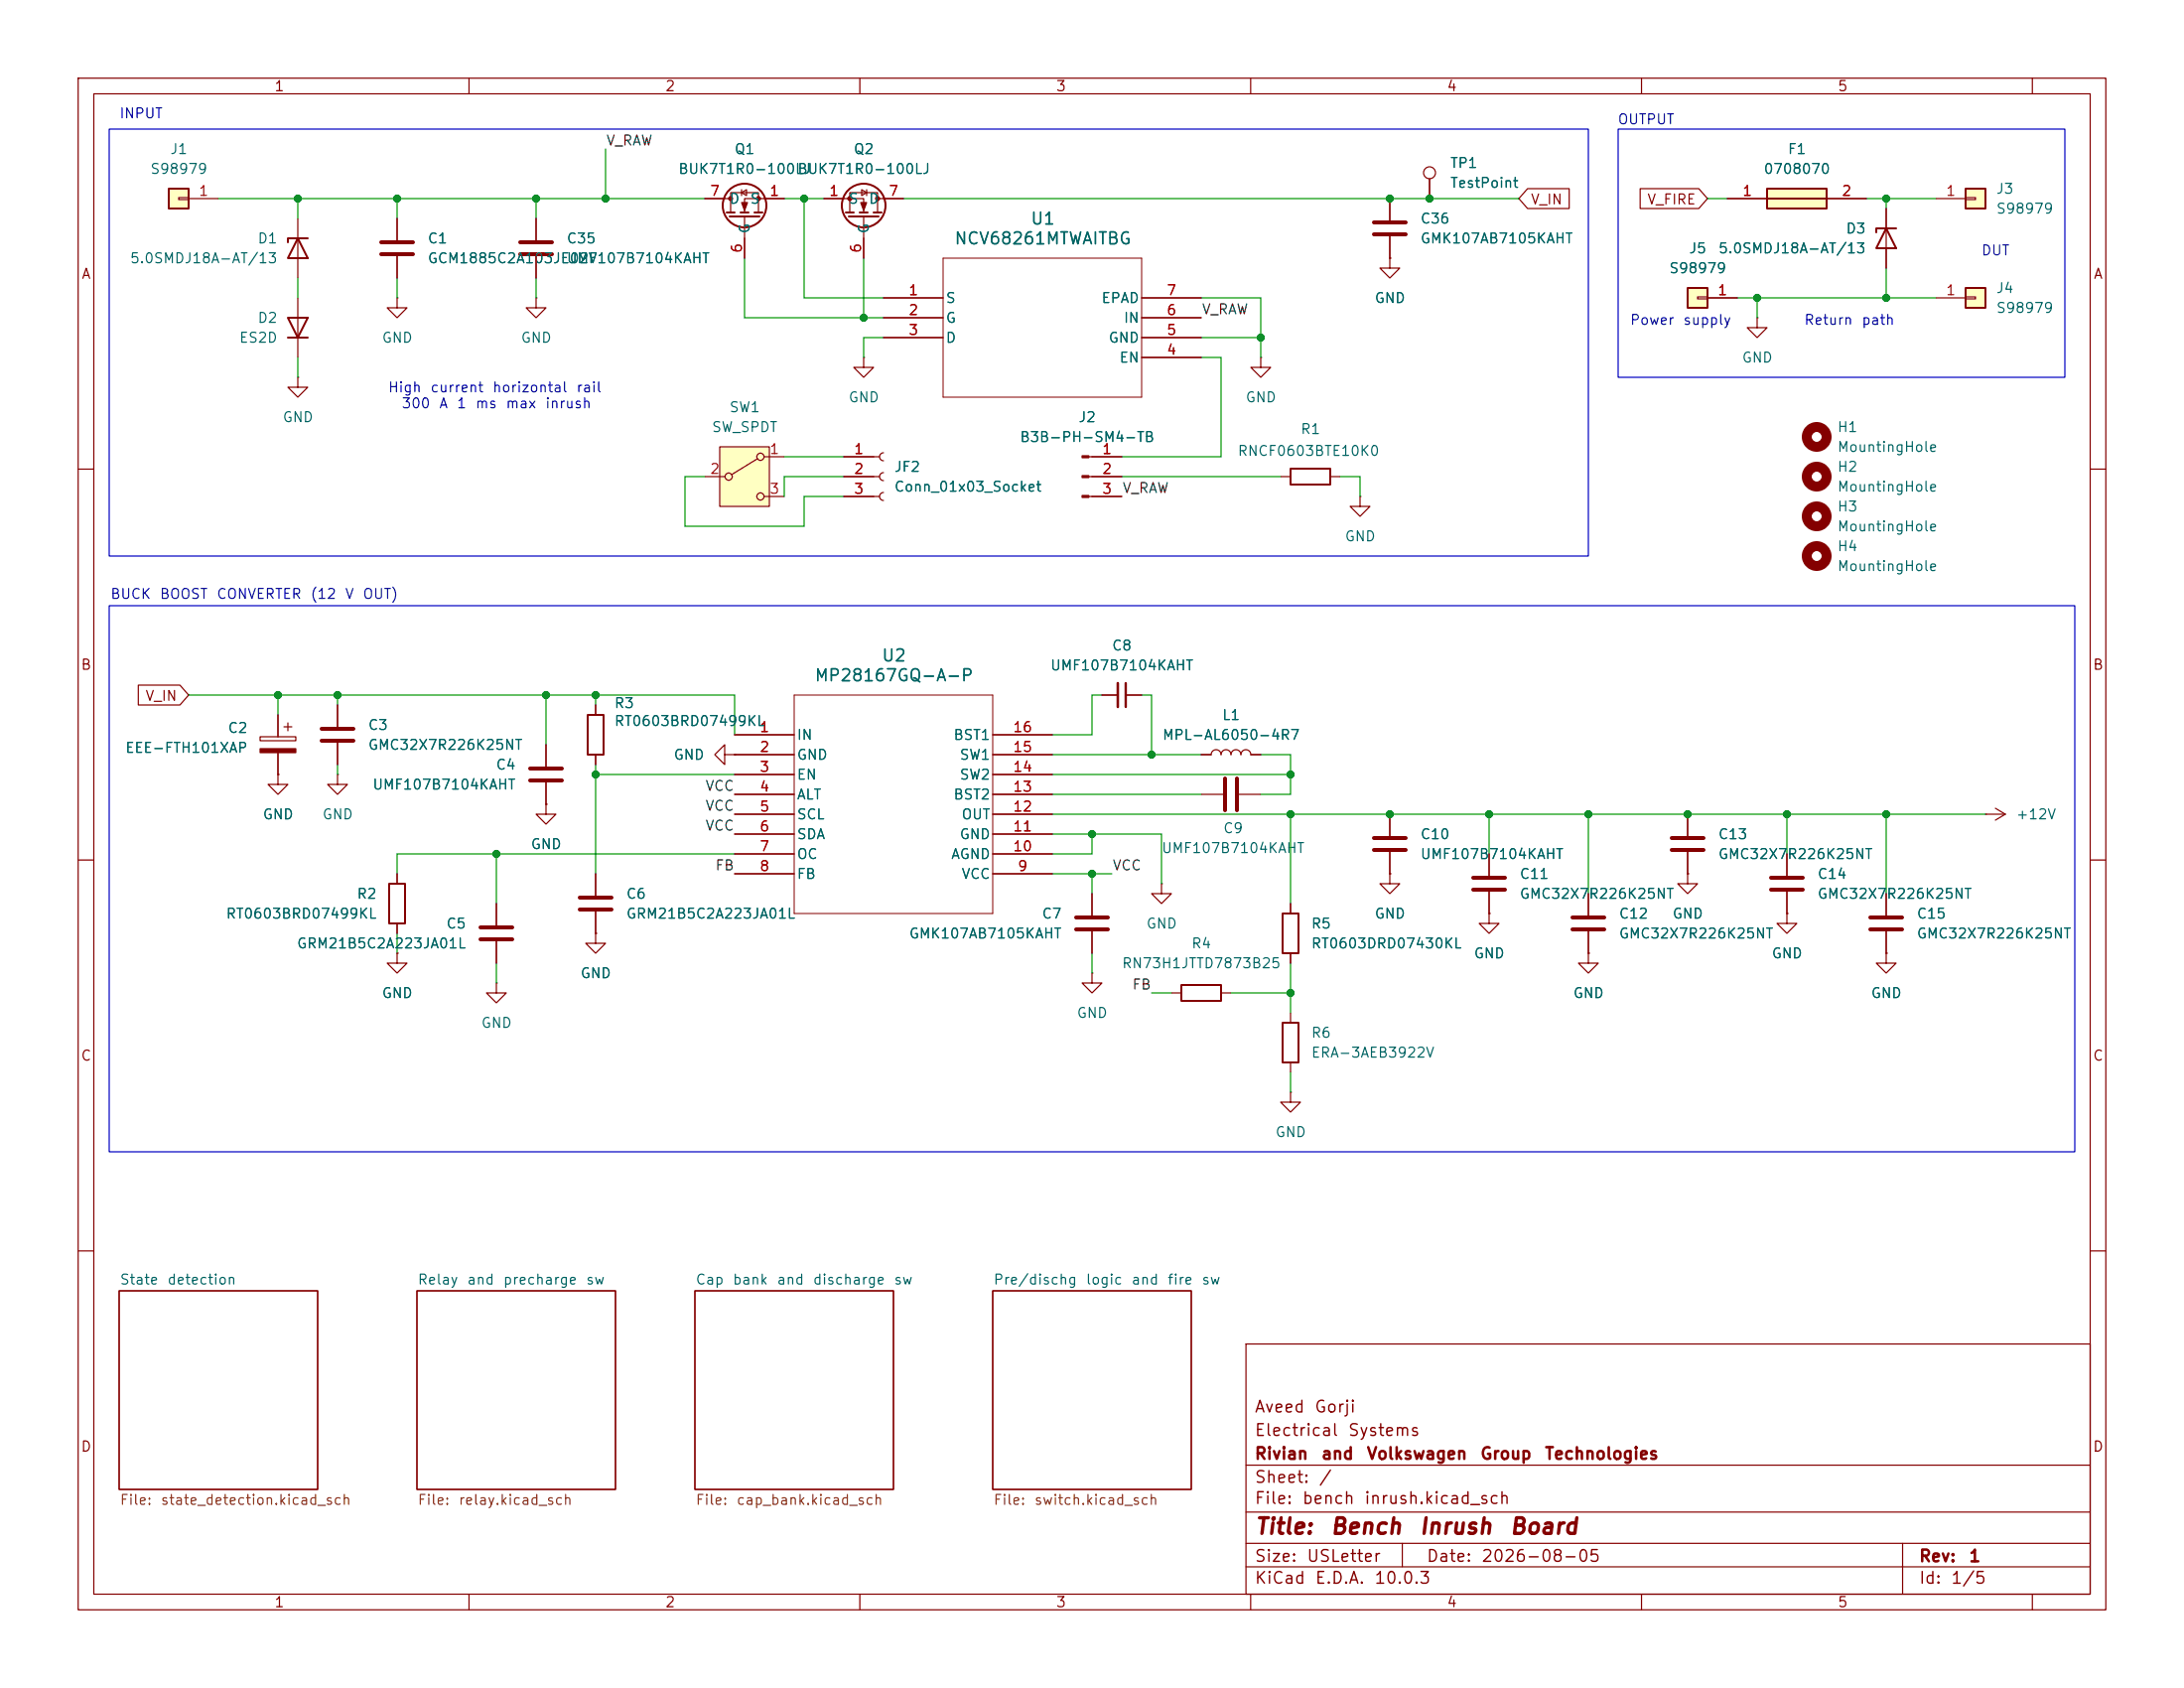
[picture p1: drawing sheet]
<svg xmlns="http://www.w3.org/2000/svg" width="279mm" height="216mm" viewBox="0 0 279 216" stroke-linecap="round" stroke-linejoin="round" font-family="sans-serif">
<g fill="none" stroke="#840000" stroke-width=".15">
<path d="M10 10h259.4v195.9h-259.4zM12 12h255.4v191.9h-255.4zM60 10v2M110 10v2M160 10v2M210 10v2M260 10v2M50.8 27.9v2.8M50.8 32.8v2.8M10 60h2M267.4 60h2M43.2 99.1v1.2h1.2l-1.2 1.3-1.3-1.3h1.3"/>
<path d="M43.2 99.1h.1M43.2 90.2v2.8M43.2 95v2.8M69.8 95.3v2.7M10 110h2M63.5 115.6v2.8M69.8 100.1v2.8M148.6 113v1.3h1.3l-1.3 1.3-1.3-1.3h1.3M148.6 113h.1M267.4 110h2M63.5 120.4v2.8M10 160h2"/>
<path d="M15.2 165.1h25.4v25.4h-25.4zM53.3 165.1h25.4v25.4h-25.4zM88.9 165.1h25.4v25.4h-25.4zM127 165.1h25.4v25.4h-25.4zM159.4 171.9h108v32h-108zM267.4 160h2M159.4 197.4h108M159.4 193.4h108M159.4 187.4h108M179.4 197.4v3M243.4 197.4v6.5M60 203.9v2"/>
<path d="M110 203.9v2M159.4 200.4h108M160 203.9v2M210 203.9v2M260 203.9v2"/>
</g>
<path d="M48.8 31h4M48.8 32.5h4M41.1 93.2h4.1M41.1 94.7h4.1M67.8 98.3h4.1M67.8 99.8h4.1M61.5 118.6h4M61.5 120.1h4" fill="none" stroke="#840000" stroke-width=".51"/>
<path d="M21.6 24.1h2.5v2.6h-2.5z" fill="#ffffc2"/>
<g fill="none" stroke="#840000" stroke-width=".25">
<path d="M21.6 24.1h2.5v2.6h-2.5zM38.1 30.5l1.3 2.5h-2.6zM39.4 30.5h-2.6v.5M108.2 27.2h1M108.6 27.7h3.8M110 27.2h1M111.8 27.2h1M36.8 40.6h2.6l-1.3 2.6zM36.8 43.2h2.6M165.1 59.9h5.1v2.1h-5.1zM49.8 113h2v5.1h-2zM151.1 126h5.1v2h-5.1z"/>
<circle cx="110.5" cy="26.3" r="2.79"/>
</g>
<g fill="none" stroke="#840000" stroke-width=".15">
<path d="M22.9 25.3h1.2v.2h-1.2zM24.1 25.4h3.8M38.1 27.9v7.7M38.1 38.1v7.6M50.8 38.1v1.3h1.3l-1.3 1.2-1.3-1.2h1.3M50.8 38.1h.1M68.6 38.1v1.3h1.2l-1.2 1.2-1.3-1.2h1.3M68.6 38.1h.1M68.6 27.9v2.8M68.6 32.8v2.8M105.4 25.4h5.1v1.8M108.7 27.2v-2.6h3.6v2.6"/>
<path d="M110.2 24.3l.7 .3-.7 .4zM110.5 27.7v5.3M110.9 24.3v.7M112.3 25.4h3.3M113 38.1h7.6M146 38.1h7.7M177.8 33v1.3h1.3l-1.3 1.3-1.3-1.3h1.3M177.8 33h.1M177.8 25.4v2.8M177.8 30.2v2.8M182.9 22.9v2.5M38.1 48.3v1.2h1.3l-1.3 1.3-1.3-1.3h1.3"/>
<path d="M38.1 48.3h.1M107.9 58.4h4.6M110.5 45.7v1.3h1.3l-1.3 1.3-1.3-1.3h1.3M110.5 45.7h.1M113 57.9a.51 .51 0 0 0-.5 .5 .51 .51 0 0 0 .5 .5M113 40.6h7.6M113 43.2h7.6M139.3 58.4h4.2M146 40.6h7.7M146 43.2h7.7M146 45.7h7.7M161.3 45.7v1.3h1.3l-1.3 1.3-1.3-1.3h1.3"/>
<path d="M161.3 45.7h.1M224.8 40.6v1.3h1.3l-1.3 1.3-1.3-1.3h1.3M224.8 40.6h.1M107.9 61h4.6M107.9 63.5h4.6M113 60.5a.51 .51 0 0 0-.5 .5 .51 .51 0 0 0 .5 .5M113 63a.51 .51 0 0 0-.5 .5 .51 .51 0 0 0 .5 .5M139.3 61h4.2M139.3 63.5h4.2M163.8 61h1.3M170.2 61h1.2M174 63.5v1.3h1.3l-1.3 1.2-1.3-1.2h1.3"/>
<path d="M174 63.5h.1M33.3 94.2h4.5v.5h-4.5zM35.6 99.1v1.2h1.2l-1.2 1.3-1.3-1.3h1.3M35.6 99.1h.1M35.6 91.4v2.8M35.6 96.3v2.8M36.3 93h1M36.8 92.5v1M94 94h7.6M94 96.5h7.6M94 99.1h7.6M127 94h7.6"/>
<path d="M127 96.5h7.6M127 99.1h7.6M141 88.9h2M144 88.9h2M153.7 96.5h1.2a.64 .64 0 0 1 .7-.6 .64 .64 0 0 1 .6 .6 .64 .64 0 0 1 .6-.6 .64 .64 0 0 1 .7 .6 .64 .64 0 0 1 .6-.6 .64 .64 0 0 1 .6 .6 .64 .64 0 0 1 .7-.6 .64 .64 0 0 1 .6 .6h1.3M50.8 111.8v1.2M50.8 118.1v1.3M69.8 102.9v1.2h1.3l-1.3 1.3-1.2-1.3h1.2M69.8 102.9h.1M76.2 119.4v1.3h1.3l-1.3 1.2-1.3-1.2h1.3M76.2 119.4h.1M94 101.6h7.6"/>
<path d="M94 104.1h7.6M94 106.7h7.6M94 109.2h7.6M94 111.8h7.6M127 101.6h7.6M127 104.1h7.6M127 106.7h7.6M127 109.2h7.6M127 111.8h7.6M139.7 114.3v2.8M139.7 119.1v2.8M153.7 101.6h2.8"/>
<path d="M158.5 101.6h2.8M177.8 104.1v2.8M177.8 109v2.8M190.5 116.8v1.3h1.3l-1.3 1.3-1.3-1.3h1.3M190.5 116.8h.1M190.5 109.2v2.8M190.5 114v2.8M215.9 111.8v1.2h1.3l-1.3 1.3-1.3-1.3h1.3M215.9 111.8h.1M228.6 116.8v1.3h1.3l-1.3 1.3-1.3-1.3h1.3M228.6 116.8h.1M228.6 109.2v2.8"/>
<path d="M228.6 114v2.8M241.3 114.3v2.8M241.3 119.1v2.8M50.8 121.9v1.3h1.3l-1.3 1.3-1.3-1.3h1.3M50.8 121.9h.1M63.5 125.7v1.3h1.3l-1.3 1.3-1.3-1.3h1.3M63.5 125.7h.1M139.7 124.5v1.2h1.3l-1.3 1.3-1.3-1.3h1.3M139.7 124.5h.1M149.9 127h1.2M156.2 127h1.3M241.3 121.9v1.3h1.3l-1.3 1.3-1.3-1.3h1.3"/>
<path d="M241.3 121.9h.1"/>
<circle cx="182.9" cy="22.1" r=".76"/>
</g>
<path d="M120.6 33h25.4v17.8h-25.4zM101.6 88.9h25.4v27.9h-25.4z" fill="none" stroke="#840000" stroke-width=".13"/>
<g fill="#840000" stroke="#840000" stroke-width=".15">
<path d="M33.3 95.8h4.5v.5h-4.5z"/>
<path d="M138.4 58.3h.9v.2h-.9z"/>
<path d="M138.4 60.8h.9v.3h-.9z"/>
<path d="M138.4 63.4h.9v.2h-.9z"/>
<path d="M110.1 25.9h.8l-.4 1z"/>
<circle cx="112.3" cy="25.4" r=".25"/>
<circle cx="108.7" cy="25.4" r=".25"/>
</g>
<g fill="none" stroke="#840000" stroke-width=".51">
<path d="M66.5 31h4.1M66.5 32.5h4.1M175.8 28.4h4M175.8 30h4M156.7 99.6v4M158.2 99.6v4M137.7 117.3h4M137.7 118.9h4M175.8 107.2h4M175.8 108.7h4M188.5 112.3h4M188.5 113.8h4"/>
<path d="M226.6 112.3h4M226.6 113.8h4M239.3 117.3h4M239.3 118.9h4"/>
</g>
<path d="M144 87.4v3" fill="none" stroke="#840000" stroke-width=".3"/>
<path d="M143 87.4v3" fill="none" stroke="#840000" stroke-width=".33"/>
<circle cx="232.4" cy="55.9" r="1.27" fill="none" stroke="#840000" stroke-width="1.3"/>
<path d="M215.9 36.8h2.5v2.6h-2.5z" fill="#ffffc2"/>
<path d="M215.9 36.8h2.5v2.6h-2.5z" fill="none" stroke="#840000" stroke-width=".25"/>
<path d="M217.2 38h1.2v.2h-1.2zM218.4 38.1h3.8M215.9 104.1v2.8M215.9 109v2.8M254 104.1h.1M254 104.1h2.5M255.3 103.4l1.2 .7M256.5 104.1l-1.2 .8" fill="none" stroke="#840000" stroke-width=".15"/>
<g fill="none" stroke="#840000" stroke-width="1.3">
<circle cx="232.4" cy="61" r="1.27"/>
<circle cx="232.4" cy="66" r="1.27"/>
<circle cx="232.4" cy="71.1" r="1.27"/>
</g>
<path d="M213.9 107.2h4M213.9 108.7h4" fill="none" stroke="#840000" stroke-width=".51"/>
<path d="M251.5 36.8h2.5v2.6h-2.5z" fill="#ffffc2"/>
<path d="M241.3 29.2l1.3 2.6h-2.6zM242.6 29.2h-2.6v.5M251.5 36.8h2.5v2.6h-2.5z" fill="none" stroke="#840000" stroke-width=".25"/>
<path d="M241.3 26.7v7.6M247.6 38.1h3.9M251.5 38h1.2v.2h-1.2z" fill="none" stroke="#840000" stroke-width=".15"/>
<path d="M251.5 24.1h2.5v2.6h-2.5z" fill="#ffffc2"/>
<path d="M251.5 24.1h2.5v2.6h-2.5z" fill="none" stroke="#840000" stroke-width=".25"/>
<path d="M247.6 25.4h3.9M251.5 25.3h1.2v.2h-1.2z" fill="none" stroke="#840000" stroke-width=".15"/>
<path d="M226.1 24.1h7.6v2.6h-7.6z" fill="#ffffc2"/>
<path d="M226.1 24.1h7.6v2.6h-7.6zM226.1 25.4h7.6" fill="none" stroke="#840000" stroke-width=".25"/>
<path d="M221 25.4h5.1M233.7 25.4h5.1" fill="none" stroke="#840000" stroke-width=".15"/>
<path d="M92.1 57.2h6.3v7.6h-6.3z" fill="#ffffc2"/>
<g fill="none" stroke="#840000" stroke-width=".15">
<path d="M50.8 27.9v2.8M50.8 32.8v2.8M68.6 27.9v2.8M68.6 32.8v2.8M90.2 25.4h3.3M93.5 27.2v-2.6h3.5v2.6M94.9 24.6l.6-.3v.7zM94.9 24.3v.7M95.2 27.7v5.3M100.3 25.4h-5.1v1.8M105.4 25.4h2.5M110.5 30.5v2.5"/>
<path d="M113 25.4h2.6M113 38.1h7.6M146 38.1h7.7M177.8 33h.1M177.8 25.4v2.8M177.8 30.2v2.8M182.9 22.9v2.5M195.4 24.1h5.3v2.6h-5.3l-1.1-1.3zM209.8 24.1h7.5l1.1 1.3-1.1 1.3h-7.5zM218.4 38.1h3.8M221 25.4h5.1M233.7 25.4h5.1"/>
<path d="M241.3 26.7v2.5M241.3 31.8v2.5M92.1 57.2h6.3v7.6h-6.3zM96.9 58.7l-3.3 2M97.8 58.4h2.5M107.9 58.4h3.9M113 40.6h7.6M113 43.2h7.6M139.7 58.4h3.8M146 40.6h7.7M146 43.2h7.7M146 45.7h7.7"/>
<path d="M90.2 61h2.5M97.8 63.5h2.5M107.9 61h3.9M107.9 63.5h3.9M139.7 61h3.8M139.7 63.5h3.8M17.7 87.6h5.3l1.1 1.3-1.1 1.3h-5.3zM35.6 99.1h.1M35.6 91.4v2.8M35.6 96.3v2.8M43.2 90.2v2.8M43.2 95v2.8"/>
<path d="M69.8 95.3v2.7M76.2 90.2v1.2M76.2 96.5v1.3M92.7 96.5v-1.2l-1.3 1.2 1.3 1.3v-1.3h1.3M94 96.5h.1M94 94h7.6M94 96.5h7.6M94 99.1h7.6M127 94h7.6M127 96.5h7.6M127 99.1h7.6M141 88.9h2"/>
<path d="M144 88.9h2M153.7 96.5h1.2M160 96.5h1.3M50.8 111.8v1.2M50.8 118.1v1.3M63.5 115.6v2.8M69.8 102.9h.1M69.8 100.1v2.8M76.2 119.4h.1M76.2 111.8v2.8M76.2 116.6v2.8M94 101.6h7.6"/>
<path d="M94 104.1h7.6M94 106.7h7.6M94 109.2h7.6M94 111.8h7.6M127 101.6h7.6M127 104.1h7.6M127 106.7h7.6M127 109.2h7.6M127 111.8h7.6M139.7 114.3v2.8M139.7 119.1v2.8M165.1 115.6v1.2"/>
<path d="M177.8 111.8v1.2h1.3l-1.3 1.3-1.3-1.3h1.3M177.8 111.8h.1M177.8 104.1v2.8M177.8 109v2.8M190.5 116.8h.1M190.5 109.2v2.8M190.5 114v2.8M203.2 114.3v2.8M203.2 119.1v2.8M215.9 111.8h.1M215.9 104.1v2.8M215.9 109v2.8"/>
<path d="M228.6 116.8h.1M228.6 109.2v2.8M228.6 114v2.8M241.3 114.3v2.8M241.3 119.1v2.8M50.8 121.9h.1M63.5 120.4v2.8M165.1 139.7v1.3h1.3l-1.3 1.2-1.3-1.2h1.3M165.1 139.7h.1M165.1 121.9v1.3M165.1 129.5v1.3M165.1 135.9v1.3"/>
<path d="M203.2 121.9v1.3h1.3l-1.3 1.3-1.3-1.3h1.3M203.2 121.9h.1M241.3 121.9h.1"/>
<circle cx="97.3" cy="58.4" r=".46"/>
<circle cx="93.2" cy="61" r=".46"/>
<circle cx="97.3" cy="63.5" r=".46"/>
</g>
<g fill="none" stroke="#840000" stroke-width=".25">
<path d="M93 27.2h1M93.3 27.7h3.9M94.7 27.2h1.1M96.5 27.2h1M75.2 91.4h2v5.1h-2zM164.1 116.8h2v5.1h-2zM164.1 130.8h2v5.1h-2z"/>
<circle cx="95.2" cy="26.3" r="2.79"/>
</g>
<g fill="#840000" stroke="#840000" stroke-width=".15">
<path d="M94.9 25.9h.7l-.4 1z"/>
<circle cx="93.5" cy="25.4" r=".25"/>
<circle cx="97" cy="25.4" r=".25"/>
</g>
<path d="M74.2 114.8h4M74.2 116.3h4M201.2 117.3h4M201.2 118.9h4" fill="none" stroke="#840000" stroke-width=".51"/>
<g fill="none" stroke="#009600" stroke-width=".15">
<path d="M77.5 19.1v6.3M27.9 25.4h62.3M38.1 25.4v2.5M38.1 35.6v2.5M50.8 25.4v2.5M50.8 35.6v2.5M68.6 25.4v2.5M68.6 35.6v2.5M95.2 33v7.6h17.8M100.3 25.4h5.1M102.9 25.4v12.7h10.1M110.5 33v7.6"/>
<path d="M115.6 25.4h78.7M153.7 38.1h7.6v7.6M218.4 25.4h2.6M222.2 38.1h25.4M224.8 38.1v2.5M238.8 25.4h8.8M241.3 25.4v1.3M241.3 34.3v3.8M38.1 45.7v2.6M100.3 58.4h7.6M113 43.2h-2.5v2.5M153.7 43.2h7.6"/>
<path d="M153.7 45.7h2.5v12.7h-12.7M90.2 61h-2.6v6.3h15.3v-3.8h5M107.9 61h-7.6v2.5M143.5 61h20.3M171.4 61h2.6v2.5M24.1 88.9h69.9v5.1M35.6 88.9v2.5M43.2 88.9v1.3M43.2 97.8v1.3M69.8 88.9v6.4M76.2 88.9v1.3M76.2 97.8v14"/>
<path d="M76.2 99.1h17.8M134.6 99.1h30.5M134.6 96.5h19.1M141 88.9h-1.3v5.1h-5.1M146 88.9h1.3v7.6M161.3 96.5h3.8v5.1h-3.8M50.8 119.4v2.5M63.5 109.2v6.4M94 109.2h-43.2v2.6M134.6 101.6h19.1M134.6 111.8h7.6M134.6 106.7h14v6.3"/>
<path d="M134.6 104.1h119.4M139.7 106.7v2.5h-5.1M139.7 111.8v2.5M165.1 104.1v11.5M190.5 104.1v5.1M203.2 104.1v10.2M228.6 104.1v5.1M241.3 104.1v10.2M63.5 123.2v2.5M139.7 121.9v2.6M147.3 127h2.6M157.5 127h7.6"/>
<path d="M165.1 123.2v6.3M165.1 137.2v2.5"/>
</g>
<path d="M14 16.5h189.2v54.6h-189.2zM207 16.5h57.2v31.8h-57.2zM14 77.5h251.4v69.8h-251.4z" fill="none" stroke="#0000c2" stroke-width=".15"/>
<g fill="#009600" stroke="#009600" stroke-width=".13">
<circle cx="110.5" cy="40.6" r=".46"/>
<circle cx="102.9" cy="25.4" r=".46"/>
<circle cx="182.9" cy="25.4" r=".46"/>
<circle cx="139.7" cy="106.7" r=".46"/>
<circle cx="177.8" cy="104.1" r=".46"/>
<circle cx="165.1" cy="104.1" r=".46"/>
<circle cx="147.3" cy="96.5" r=".46"/>
<circle cx="241.3" cy="25.4" r=".46"/>
<circle cx="241.3" cy="38.1" r=".46"/>
<circle cx="224.8" cy="38.1" r=".46"/>
<circle cx="190.5" cy="104.1" r=".46"/>
<circle cx="203.2" cy="104.1" r=".46"/>
<circle cx="215.9" cy="104.1" r=".46"/>
<circle cx="165.1" cy="99.1" r=".46"/>
<circle cx="69.8" cy="88.9" r=".46"/>
<circle cx="43.2" cy="88.9" r=".46"/>
<circle cx="63.5" cy="109.2" r=".46"/>
<circle cx="165.1" cy="127" r=".46"/>
<circle cx="139.7" cy="111.8" r=".46"/>
<circle cx="38.1" cy="25.4" r=".46"/>
<circle cx="77.5" cy="25.4" r=".46"/>
<circle cx="68.6" cy="25.4" r=".46"/>
<circle cx="50.8" cy="25.4" r=".46"/>
<circle cx="161.3" cy="43.2" r=".46"/>
<circle cx="177.8" cy="25.4" r=".46"/>
<circle cx="76.2" cy="99.1" r=".46"/>
<circle cx="76.2" cy="88.9" r=".46"/>
<circle cx="35.6" cy="88.9" r=".46"/>
<circle cx="241.3" cy="104.1" r=".46"/>
<circle cx="228.6" cy="104.1" r=".46"/>
</g>
<g font-size="2" fill="#840000">
<text x="160.4" y="196.7">Title:</text>
<text x="170.1" y="196.7">Bench</text>
<text x="181.4" y="196.7">Inrush</text>
<text x="193" y="196.7">Board</text>
</g>
<g font-size="1.5" fill="#006464">
<text x="131.7" y="29.1">U1</text>
<text x="122" y="31.6">NCV68261MTWAITBG</text>
<text x="104.1" y="87.5">MP28167GQ-A-P</text>
<text x="112.7" y="85">U2</text>
</g>
<g font-size="1.5" fill="#840000">
<text x="160.4" y="184">Electrical</text>
<text x="160.4" y="181">Aveed</text>
<text x="168.1" y="181">Gorji</text>
<text x="172.3" y="184">Systems</text>
<text x="160.4" y="190">Sheet:</text>
<text x="160.4" y="187">Rivian</text>
<text x="168.6" y="190">/</text>
<text x="168.9" y="187">and</text>
<text x="174.7" y="187">Volkswagen</text>
<text x="189.3" y="187">Group</text>
<text x="197.5" y="187">Technologies</text>
<text x="160.4" y="192.7">File:</text>
<text x="166.5" y="192.7">bench</text>
<text x="174.4" y="192.7">inrush.kicad_sch</text>
<text x="160.4" y="202.9">KiCad</text>
<text x="160.4" y="200.1">Size:</text>
<text x="167.1" y="200.1">USLetter</text>
<text x="168.1" y="202.9">E.D.A.</text>
<text x="175.7" y="202.9">10.0.3</text>
<text x="182.4" y="200.1">Date:</text>
<text x="189.4" y="200.1">2026-08-05</text>
<text x="245.4" y="200.1">Rev:</text>
<text x="245.4" y="202.9">Id:</text>
<text x="249.5" y="202.9">1/5</text>
<text x="251.8" y="200.1">1</text>
</g>
<g font-size="1.3" fill="#840000">
<text x="35" y="12">1</text>
<text x="85" y="12">2</text>
<text x="135" y="12">3</text>
<text x="185" y="12">4</text>
<text x="235" y="12">5</text>
<text x="195.7" y="26.5">V_IN</text>
<text x="210.6" y="26.5">V_FIRE</text>
<text x="10.3" y="36">A</text>
<text x="267.7" y="36">A</text>
<text x="10.3" y="86">B</text>
<text x="18.5" y="90">V_IN</text>
<text x="267.7" y="86">B</text>
<text x="10.3" y="136">C</text>
<text x="267.7" y="136">C</text>
<text x="10.3" y="186">D</text>
<text x="267.7" y="186">D</text>
<text x="35" y="205.9">1</text>
<text x="85" y="205.9">2</text>
<text x="135" y="205.9">3</text>
<text x="185" y="205.9">4</text>
<text x="235" y="205.9">5</text>
</g>
<g font-size="1.3" fill="#0000c2">
<text x="15.2" y="15.5">INPUT</text>
<text x="206.9" y="16.2">OUTPUT</text>
<text x="253.4" y="33">DUT</text>
<text x="208.4" y="41.9">Power</text>
<text x="215.2" y="41.9">supply</text>
<text x="230.7" y="41.9">Return</text>
<text x="238.1" y="41.9">path</text>
<text x="49.6" y="50.5">High</text>
<text x="51.3" y="52.5">300</text>
<text x="55" y="50.5">current</text>
<text x="56.1" y="52.5">A</text>
<text x="58.3" y="52.5">1</text>
<text x="60.7" y="52.5">ms</text>
<text x="62.9" y="50.5">horizontal</text>
<text x="64.6" y="52.5">max</text>
<text x="69.7" y="52.5">inrush</text>
<text x="73.6" y="50.5">rail</text>
<text x="14" y="76.9">BUCK</text>
<text x="20.3" y="76.9">BOOST</text>
<text x="27.6" y="76.9">CONVERTER</text>
<text x="39.6" y="76.9">(12</text>
<text x="44.1" y="76.9">V</text>
<text x="46.3" y="76.9">OUT)</text>
</g>
<g font-size="1.3" fill="#006464">
<text x="19.1" y="22.6">S98979</text>
<text x="21.7" y="20">J1</text>
<text x="86.7" y="22.6">BUK7T1R0-100LJ</text>
<text x="93.9" y="20">Q1</text>
<text x="101.9" y="22.6">BUK7T1R0-100LJ</text>
<text x="109.1" y="20">Q2</text>
<text x="185.4" y="21.8">TP1</text>
<text x="225.5" y="22.6">0708070</text>
<text x="228.6" y="20">F1</text>
<text x="93.2" y="26.4">D</text>
<text x="95.9" y="26.4">S</text>
<text x="96.2" y="30" transform="rotate(-90 96.2 30)">G</text>
<text x="108.5" y="26.4">S</text>
<text x="111" y="26.4">D</text>
<text x="111.5" y="30" transform="rotate(-90 111.5 30)">G</text>
<text x="181.6" y="28.9">C36</text>
<text x="185.4" y="24.3">TestPoint</text>
<text x="255.3" y="25.1">J3</text>
<text x="255.3" y="27.6">S98979</text>
<text x="16.5" y="34">5.0SMDJ18A-AT/13</text>
<text x="32.9" y="31.5">D1</text>
<text x="54.6" y="31.5">C1</text>
<text x="54.6" y="34">GCM1885C2A103JE02V</text>
<text x="72.4" y="34">UMF107B7104KAHT</text>
<text x="72.4" y="31.5">C35</text>
<text x="181.6" y="31.5">GMK107AB7105KAHT</text>
<text x="213.4" y="35.3">S98979</text>
<text x="216" y="32.7">J5</text>
<text x="219.7" y="32.7">5.0SMDJ18A-AT/13</text>
<text x="236.1" y="30.2">D3</text>
<text x="32.9" y="41.6">D2</text>
<text x="120.9" y="39.1">S</text>
<text x="120.9" y="41.6">G</text>
<text x="140.8" y="39.1">EPAD</text>
<text x="143.7" y="41.6">IN</text>
<text x="175.8" y="39.1">GND</text>
<text x="255.3" y="37.8">J4</text>
<text x="255.3" y="40.3">S98979</text>
<text x="30.5" y="44.2">ES2D</text>
<text x="48.8" y="44.2">GND</text>
<text x="66.5" y="44.2">GND</text>
<text x="120.9" y="44.2">D</text>
<text x="141.7" y="44.2">GND</text>
<text x="143.1" y="46.7">EN</text>
<text x="222.8" y="46.7">GND</text>
<text x="93.2" y="53">SW1</text>
<text x="108.5" y="51.8">GND</text>
<text x="159.3" y="51.8">GND</text>
<text x="36.1" y="54.3">GND</text>
<text x="91" y="55.6">SW_SPDT</text>
<text x="130.4" y="56.9">B3B-PH-SM4-TB</text>
<text x="137.9" y="54.3">J2</text>
<text x="158.2" y="58.6">RNCF0603BTE10K0</text>
<text x="166.3" y="55.8">R1</text>
<text x="235" y="55.6">H1</text>
<text x="235" y="58.1">MountingHole</text>
<text x="114.3" y="60.7">JF2</text>
<text x="114.3" y="63.2">Conn_01x03_Socket</text>
<text x="235" y="60.7">H2</text>
<text x="235" y="63.2">MountingHole</text>
<text x="235" y="65.7">H3</text>
<text x="172" y="69.6">GND</text>
<text x="235" y="68.3">MountingHole</text>
<text x="235" y="70.8">H4</text>
<text x="235" y="73.4">MountingHole</text>
<text x="142.2" y="83.5">C8</text>
<text x="134.3" y="86.1">UMF107B7104KAHT</text>
<text x="29.1" y="94.1">C2</text>
<text x="47" y="93.7">C3</text>
<text x="78.5" y="90.9">R3</text>
<text x="78.5" y="93.2">RT0603BRD07499KL</text>
<text x="101.9" y="95">IN</text>
<text x="121.9" y="95">BST1</text>
<text x="148.6" y="95">MPL-AL6050-4R7</text>
<text x="156.3" y="92.4">L1</text>
<text x="15.9" y="96.6">EEE-FTH101XAP</text>
<text x="47" y="96.2">GMC32X7R226K25NT</text>
<text x="47.6" y="101.3">UMF107B7104KAHT</text>
<text x="63.3" y="98.8">C4</text>
<text x="86.1" y="97.5">GND</text>
<text x="101.9" y="97.5">GND</text>
<text x="101.9" y="100">EN</text>
<text x="122.7" y="100">SW2</text>
<text x="122.7" y="97.5">SW1</text>
<text x="33.5" y="105.1">GND</text>
<text x="41.1" y="105.1">GND</text>
<text x="101.9" y="102.6">ALT</text>
<text x="101.9" y="105.1">SCL</text>
<text x="101.9" y="107.7">SDA</text>
<text x="121.9" y="102.6">BST2</text>
<text x="122.7" y="107.7">GND</text>
<text x="122.9" y="105.1">OUT</text>
<text x="156.4" y="106.9">C9</text>
<text x="181.6" y="107.7">C10</text>
<text x="219.7" y="107.7">C13</text>
<text x="257.8" y="105.1">+12V</text>
<text x="67.8" y="108.9">GND</text>
<text x="101.9" y="110.2">OC</text>
<text x="101.9" y="112.7">FB</text>
<text x="121.6" y="110.2">AGND</text>
<text x="122.9" y="112.7">VCC</text>
<text x="148.5" y="109.4">UMF107B7104KAHT</text>
<text x="181.6" y="110.2">UMF107B7104KAHT</text>
<text x="194.3" y="112.7">C11</text>
<text x="219.7" y="110.2">GMC32X7R226K25NT</text>
<text x="232.4" y="112.7">C14</text>
<text x="28.8" y="117.8">RT0603BRD07499KL</text>
<text x="45.6" y="115.3">R2</text>
<text x="57" y="119.1">C5</text>
<text x="80" y="115.3">C6</text>
<text x="80" y="117.8">GRM21B5C2A223JA01L</text>
<text x="133.2" y="117.8">C7</text>
<text x="146.6" y="119.1">GND</text>
<text x="167.6" y="119.1">R5</text>
<text x="175.8" y="117.8">GND</text>
<text x="194.3" y="115.3">GMC32X7R226K25NT</text>
<text x="207" y="117.8">C12</text>
<text x="213.9" y="117.8">GND</text>
<text x="232.4" y="115.3">GMC32X7R226K25NT</text>
<text x="245.1" y="117.8">C15</text>
<text x="37.9" y="121.6">GRM21B5C2A223JA01L</text>
<text x="74.2" y="125.4">GND</text>
<text x="116.2" y="120.4">GMK107AB7105KAHT</text>
<text x="143.4" y="124.2">RN73H1JTTD7873B25</text>
<text x="152.3" y="121.6">R4</text>
<text x="167.6" y="121.6">RT0603DRD07430KL</text>
<text x="188.5" y="122.9">GND</text>
<text x="207" y="120.4">GMC32X7R226K25NT</text>
<text x="226.6" y="122.9">GND</text>
<text x="245.1" y="120.4">GMC32X7R226K25NT</text>
<text x="48.8" y="128">GND</text>
<text x="61.5" y="131.8">GND</text>
<text x="137.7" y="130.5">GND</text>
<text x="201.2" y="128">GND</text>
<text x="239.3" y="128">GND</text>
<text x="167.6" y="133.1">R6</text>
<text x="167.6" y="135.6">ERA-3AEB3922V</text>
<text x="163.1" y="145.8">GND</text>
<text x="15.2" y="164.6">State</text>
<text x="21.3" y="164.6">detection</text>
<text x="53.3" y="164.6">Relay</text>
<text x="59.7" y="164.6">and</text>
<text x="64.3" y="164.6">precharge</text>
<text x="74.9" y="164.6">sw</text>
<text x="88.9" y="164.6">Cap</text>
<text x="93.6" y="164.6">bank</text>
<text x="99.3" y="164.6">and</text>
<text x="103.9" y="164.6">discharge</text>
<text x="114.3" y="164.6">sw</text>
<text x="127" y="164.6">Pre/dischg</text>
<text x="138.8" y="164.6">logic</text>
<text x="144.6" y="164.6">and</text>
<text x="149.3" y="164.6">fire</text>
<text x="153.6" y="164.6">sw</text>
</g>
<g font-size="1.3" fill="#0f0f0f">
<text x="77.5" y="18.9">V_RAW</text>
<text x="153.7" y="40.5">V_RAW</text>
<text x="143.5" y="63.4">V_RAW</text>
<text x="90.1" y="101.5">VCC</text>
<text x="90.1" y="106.6">VCC</text>
<text x="90.1" y="104">VCC</text>
<text x="91.4" y="111.6">FB</text>
<text x="142.2" y="111.6">VCC</text>
<text x="144.8" y="126.9">FB</text>
</g>
<g font-size="1.3" fill="#a90000">
<text x="25.3" y="25.4">1</text>
<text x="90.7" y="25.4">7</text>
<text x="98.4" y="25.4">1</text>
<text x="106" y="25.4">1</text>
<text x="113.6" y="25.4">7</text>
<text x="222.8" y="25.4">1</text>
<text x="235.5" y="25.4">2</text>
<text x="248.8" y="25.4">1</text>
<text x="95.2" y="32.5" transform="rotate(-90 95.2 32.5)">6</text>
<text x="110.5" y="32.5" transform="rotate(-90 110.5 32.5)">6</text>
<text x="116.1" y="38.1">1</text>
<text x="116.1" y="40.6">2</text>
<text x="149.2" y="40.6">6</text>
<text x="149.2" y="38.1">7</text>
<text x="219.6" y="38.1">1</text>
<text x="248.8" y="38.1">1</text>
<text x="116.1" y="43.2">3</text>
<text x="149.2" y="45.7">4</text>
<text x="149.2" y="43.2">5</text>
<text x="98.4" y="58.4">1</text>
<text x="109.1" y="58.4">1</text>
<text x="140.9" y="58.4">1</text>
<text x="90.7" y="60.9">2</text>
<text x="98.4" y="63.5">3</text>
<text x="109.1" y="60.9">2</text>
<text x="109.1" y="63.5">3</text>
<text x="140.9" y="60.9">2</text>
<text x="140.9" y="63.5">3</text>
<text x="97.1" y="94">1</text>
<text x="129.5" y="94">16</text>
<text x="97.1" y="96.5">2</text>
<text x="97.1" y="99">3</text>
<text x="97.1" y="101.6">4</text>
<text x="129.5" y="101.6">13</text>
<text x="129.5" y="99">14</text>
<text x="129.5" y="96.5">15</text>
<text x="97.1" y="104.1">5</text>
<text x="97.1" y="106.7">6</text>
<text x="129.5" y="106.7">11</text>
<text x="129.5" y="104.1">12</text>
<text x="97.1" y="109.2">7</text>
<text x="97.1" y="111.7">8</text>
<text x="129.5" y="109.2">10</text>
<text x="130.1" y="111.7">9</text>
</g>
<g font-size="1.3" fill="#725600">
<text x="15.2" y="192.8">File:</text>
<text x="20.5" y="192.8">state_detection.kicad_sch</text>
<text x="53.3" y="192.8">File:</text>
<text x="58.6" y="192.8">relay.kicad_sch</text>
<text x="88.9" y="192.8">File:</text>
<text x="94.1" y="192.8">cap_bank.kicad_sch</text>
<text x="127" y="192.8">File:</text>
<text x="132.2" y="192.8">switch.kicad_sch</text>
</g>
</svg>
